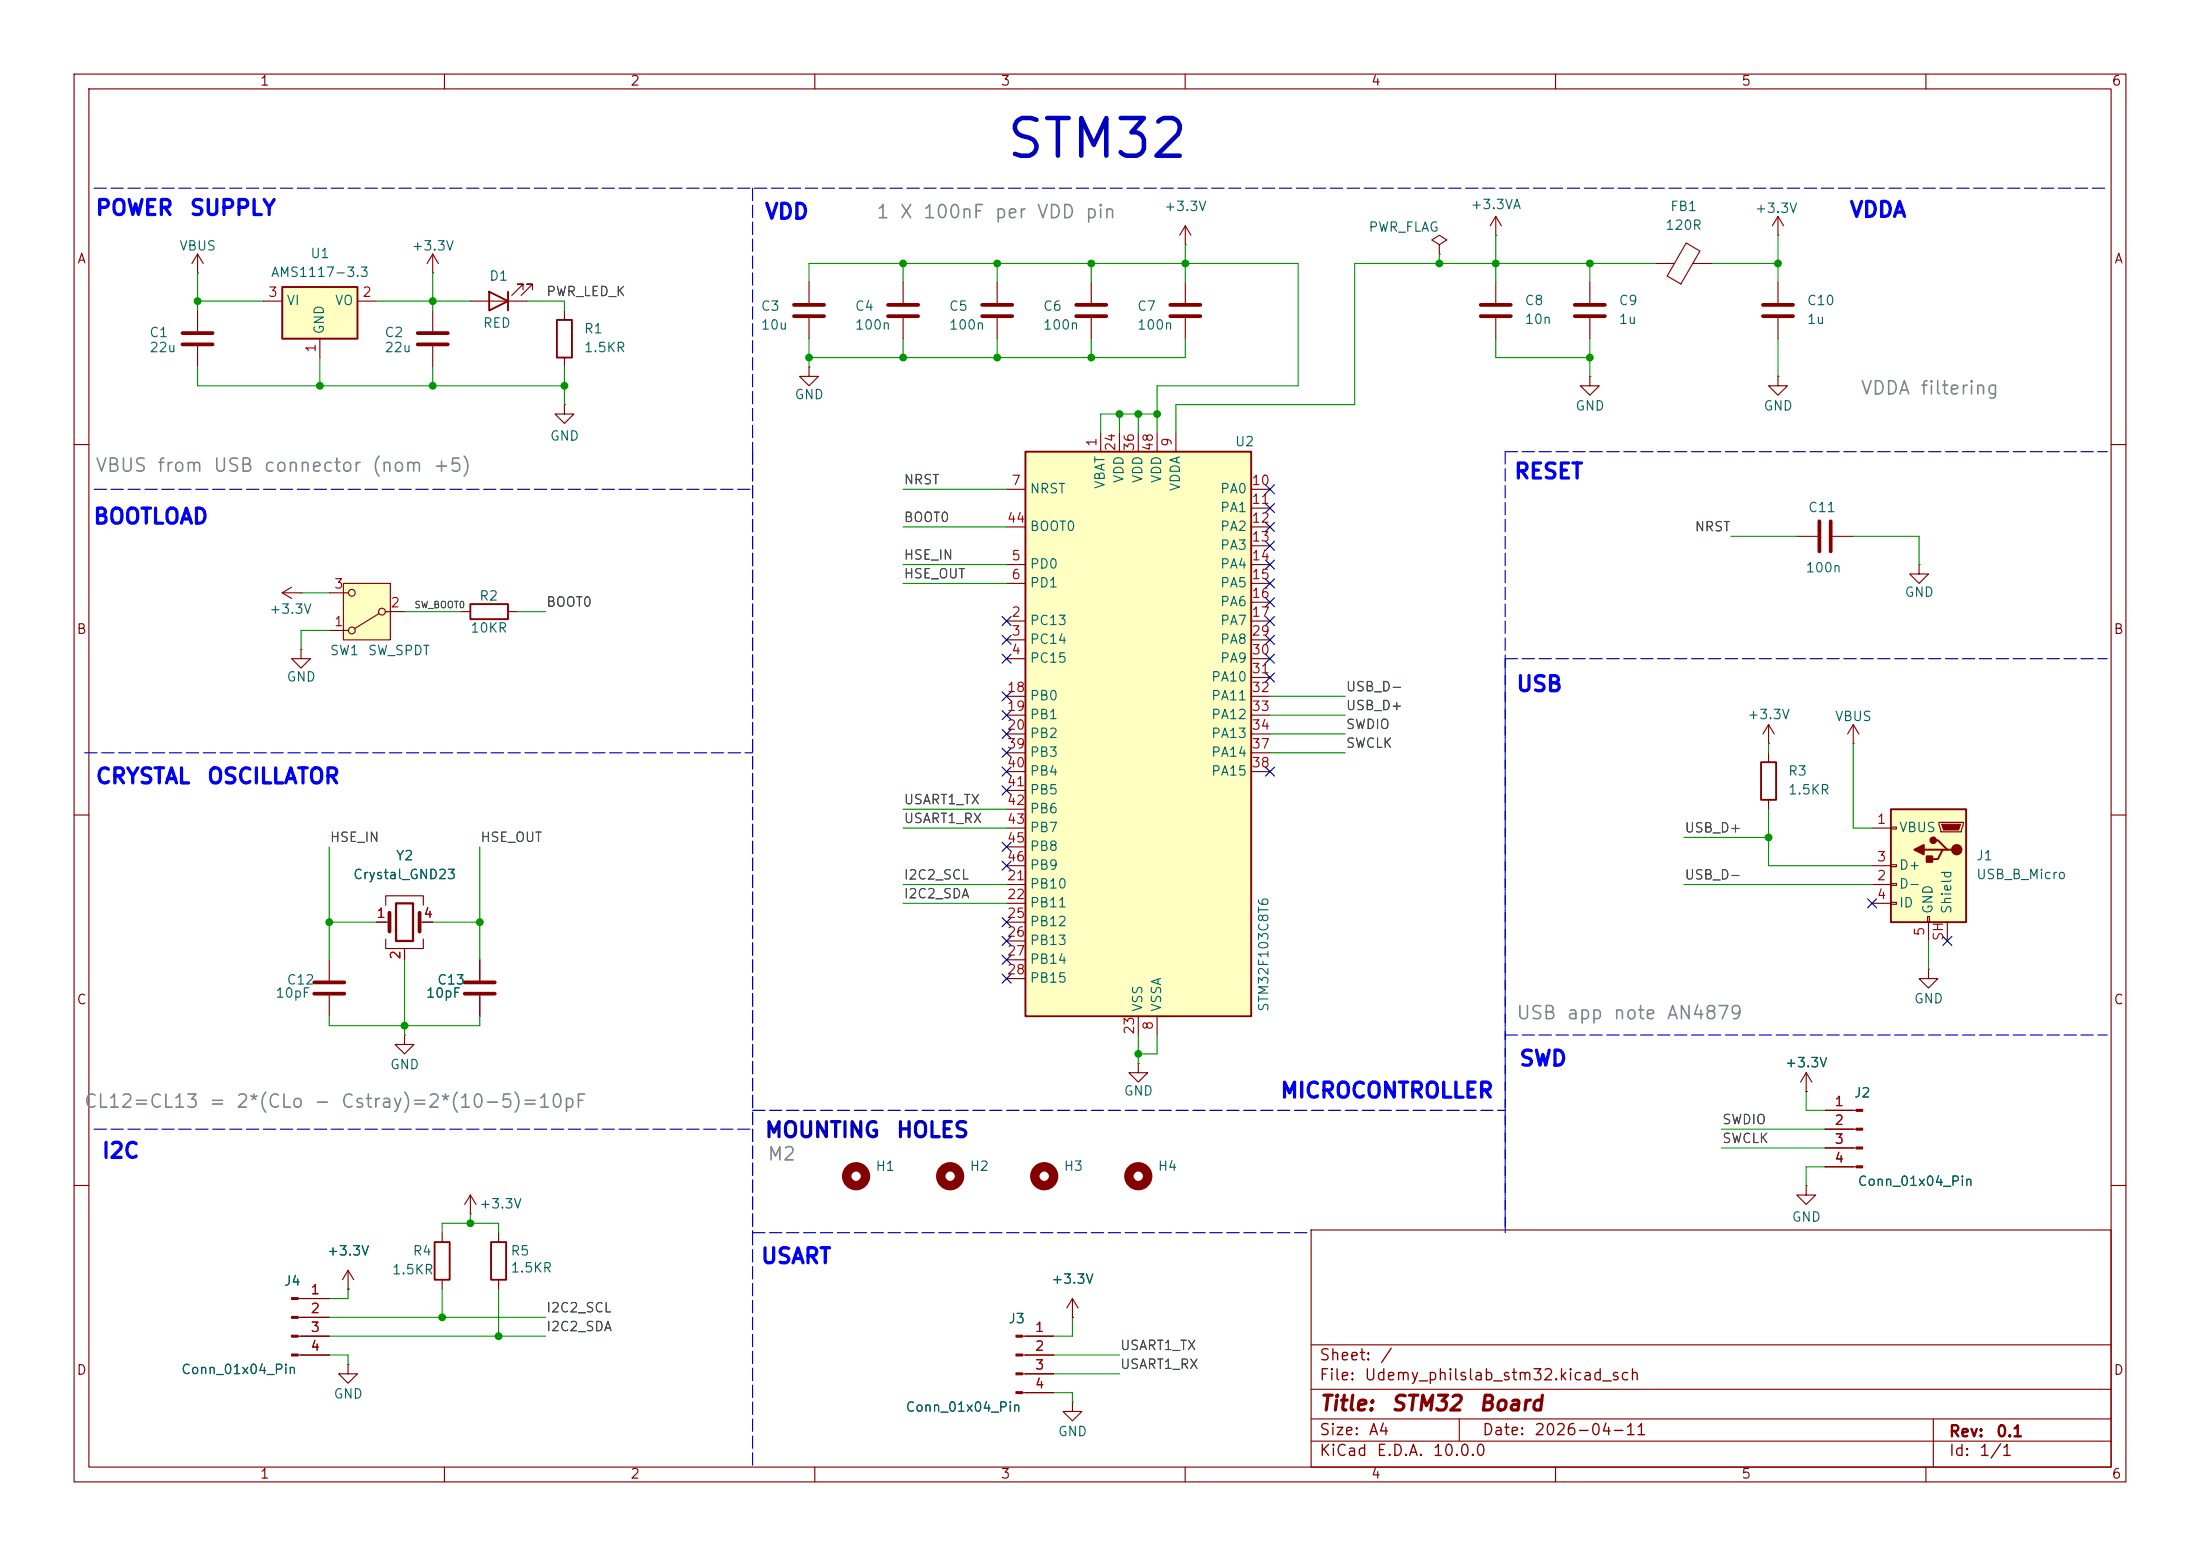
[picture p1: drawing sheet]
<svg xmlns="http://www.w3.org/2000/svg" width="297mm" height="210mm" viewBox="0 0 297 210" stroke-linecap="round" stroke-linejoin="round" font-family="sans-serif">
<g fill="none" stroke="#840000" stroke-width=".15">
<path d="M10 10h277v190h-277zM12 12h273v186h-273zM60 10v2M110 10v2M160 10v2M210 10v2M260 10v2M214.6 38.1v2.8M58.4 41.9v2.8M58.4 46.7v2.8M214.6 42.9v2.8M10 60h2"/>
<path d="M285 60h2M62.2 82.6h1.3M68.6 82.6h1.2M238.8 97.8l-.8 1.3M238.8 97.8l.7 1.3M238.8 97.8v2.5M10 110h2M238.8 100.3h.1M285 110h2M10 160h2M63.5 163.8h.1M63.5 161.3l-.8 1.3"/>
<path d="M63.5 161.3l.8 1.3M63.5 161.3v2.5M177 166h108v32h-108zM285 160h2M60 198v2M110 198v2M160 198v2M177 194.5h108M177 191.5h108M177 187.5h108M177 181.5h108M197 191.5v3"/>
<path d="M210 198v2M260 198v2M261 191.5v6.5"/>
</g>
<g fill="none" stroke="#840000" stroke-width="1.3">
<circle cx="115.6" cy="158.7" r="1.27"/>
<circle cx="128.3" cy="158.7" r="1.27"/>
</g>
<path d="M56.4 45h4.1M56.4 46.5h4.1M212.6 41.1h4.1M212.6 42.7h4.1" fill="none" stroke="#840000" stroke-width=".51"/>
<path d="M63.5 81.5h5.1v2.1h-5.1z" fill="none" stroke="#840000" stroke-width=".25"/>
<path d="M138.4 61h30.5v76.2h-30.5z" fill="#ffffc2"/>
<path d="M138.4 61h30.5v76.2h-30.5z" fill="none" stroke="#840000" stroke-width=".25"/>
<g fill="none" stroke="#840000" stroke-width=".15">
<path d="M58.4 36.8h.1M58.4 34.3l-.7 1.3M58.4 34.3l.8 1.3M58.4 34.3v2.5M148.6 58.4v2.6M151.1 58.4v2.6M153.7 58.4v2.6M156.2 58.4v2.6M158.7 58.4v2.6M135.9 76.2h2.5M135.9 78.7h2.5M135.9 66h2.5"/>
<path d="M135.9 71.1h2.5M168.9 76.2h2.5M168.9 78.7h2.5M168.9 66h2.5M168.9 68.6h2.5M168.9 71.1h2.5M168.9 73.7h2.5M242.6 72.4h2.8M247.4 72.4h2.8M135.9 83.8h2.5M135.9 86.4h2.5M135.9 88.9h2.5"/>
<path d="M135.9 94h2.5M135.9 96.5h2.5M135.9 99.1h2.5M168.9 83.8h2.5M168.9 86.4h2.5M168.9 88.9h2.5M168.9 81.3h2.5M168.9 94h2.5M168.9 96.5h2.5M168.9 99.1h2.5M168.9 91.4h2.5M135.9 119.4h2.5"/>
<path d="M135.9 101.6h2.5M135.9 104.1h2.5M135.9 106.7h2.5M135.9 109.2h2.5M135.9 111.8h2.5M135.9 114.3h2.5M135.9 116.8h2.5M168.9 101.6h2.5M168.9 104.1h2.5M135.9 121.9h2.5M135.9 124.5h2.5M135.9 127h2.5"/>
<path d="M135.9 129.5h2.5M135.9 132.1h2.5M153.7 137.2v2.5M156.2 137.2v2.5"/>
</g>
<path d="M245.6 70.4v4M247.1 70.4v4" fill="none" stroke="#840000" stroke-width=".51"/>
<path d="M255.3 109.2h10.1v15.3h-10.1z" fill="#ffffc2"/>
<path d="M66 39.4l2.6 1.2-2.6 1.3zM68.6 39.4v2.5M237.7 102.9h2.1v5.1h-2.1zM255.3 109.2h10.1v15.3h-10.1zM259.7 114.7h2.6M261 113.4h.6l1.3 1.3h.6M262.9 114.7h-.6l-.7 1.3h-1.3M58.7 167.6h2v5.1h-2zM66.3 167.6h2v5.1h-2z" fill="none" stroke="#840000" stroke-width=".25"/>
<g fill="none" stroke="#840000" stroke-width=".15">
<path d="M26.7 36.8h.1M26.7 34.3v2.5M26.7 34.3l-.8 1.3M26.7 34.3l.7 1.3M70.6 39.1v-.7h-.8h.8l-1.5 1.5M71.9 39.1v-.7h-.8h.8l-1.5 1.5M147.3 38.1v2.8M160 38.1v2.8M194.3 33l1-.6-1-.6-1 .6 1 .6v1.3M194.3 34.3h.1M201.9 31.8h.1M201.9 29.2l-.7 1.3"/>
<path d="M201.9 29.2l.8 1.3M201.9 29.2v2.6M201.9 38.1v2.8M223.5 35.6h2.6M227.6 32.8l1.9 1.1-2.6 4.4-1.8-1zM228.5 35.6h2.6M240 31.8h.1M240 29.2v2.6M240 38.1v2.8M240 29.2l-.7 1.3M240 29.2l.8 1.3M26.7 41.9v2.8"/>
<path d="M26.7 46.7v2.8M63.5 40.6h7.6M76.2 54.6v1.3h1.3l-1.3 1.3-1.3-1.3h1.3M76.2 54.6h.1M147.3 42.9v2.8M160 42.9v2.8M201.9 42.9v2.8M214.6 50.8v1.3h1.3l-1.3 1.2-1.2-1.2h1.2M214.6 50.8h.1M240 50.8v1.3h1.3l-1.3 1.2-1.2-1.2h1.2M240 50.8h.1M240 42.9v2.8"/>
<path d="M259.1 76.2v1.3h-1.3l1.3 1.2 1.2-1.2h-1.2M259.1 76.2h.1M250.2 97.8l-.8 1.3M250.2 97.8l.8 1.3M250.2 97.8v2.5M238.8 101.6v1.3M238.8 108v1.2M250.2 100.3h.1M252.7 111.8h2.6M252.7 119.4h2.6M252.7 116.8h2.6M255.3 111.6h.7v.3h-.7z"/>
<path d="M255.3 116.7h.7v.3h-.7zM255.3 119.3h.7v.2h-.7zM261.7 111h3.3v.3l-.2 1h-2.8zM54.6 139.7v1.3h1.3l-1.3 1.2-1.3-1.2h1.3M54.6 139.7h.1M64.8 129.5v2.8M64.8 134.4v2.8M252.7 121.9h2.6M255.3 121.8h.7v.2h-.7zM260.2 123.7h.3v.8h-.3zM260.3 130.8v1.3h1.3l-1.3 1.3-1.2-1.3h1.2M260.3 130.8h.1"/>
<path d="M260.3 124.5v2.5M262.9 124.5v2.5M153.7 143.5v1.3h1.2l-1.2 1.3-1.3-1.3h1.3M153.7 143.5h.1M243.8 147.3h.1M243.8 144.8l-.7 1.3M243.8 144.8l.8 1.3M243.8 144.8v2.5M246.4 149.9h4.2M246.4 152.4h4.2M246.4 154.9h4.2M246.4 157.5h4.2"/>
<path d="M40.2 175.3h4.2M40.2 177.8h4.2M47 174h.1M47 171.5l-.8 1.2M47 171.5l.8 1.2M47 171.5v2.5M59.7 166.4v1.2M59.7 172.7v1.3M67.3 166.4v1.2M67.3 172.7v1.3M243.8 160v1.3h1.3l-1.3 1.3-1.2-1.3h1.2M243.8 160h.1"/>
<path d="M40.2 180.3h4.2M40.2 182.9h4.2M47 184.2v1.2h1.3l-1.3 1.3-1.3-1.3h1.3M47 184.2h.1"/>
</g>
<g fill="#840000" stroke="#840000" stroke-width=".15">
<path d="M262.1 111.3h2.6l-.3 .7h-2z"/>
<path d="M39.4 175.1h.8v.3h-.8z"/>
<path d="M39.4 177.7h.8v.2h-.8z"/>
<path d="M39.4 180.2h.8v.3h-.8z"/>
<path d="M39.4 182.8h.8v.2h-.8z"/>
<path d="M250.6 149.7h.9v.3h-.9z"/>
<path d="M250.6 152.3h.9v.2h-.9z"/>
<path d="M250.6 154.8h.9v.3h-.9z"/>
<path d="M250.6 157.4h.9v.2h-.9z"/>
</g>
<g fill="#840000" stroke="#840000" stroke-width=".25">
<path d="M260.1 115.6h.8v.7h-.8z"/>
<path d="M258.4 114.7l1.3-.7v1.3z"/>
<circle cx="264.2" cy="114.7" r=".63"/>
<circle cx="261" cy="113.4" r=".38"/>
</g>
<path d="M24.6 45h4.1M24.6 46.5h4.1M145.3 41.1h4.1M145.3 42.7h4.1M158 41.1h4.1M158 42.7h4.1M199.9 41.1h4.1M199.9 42.7h4.1M238 41.1h4.1M238 42.7h4.1M62.7 132.6h4.1M62.7 134.1h4.1" fill="none" stroke="#840000" stroke-width=".51"/>
<g fill="none" stroke="#840000" stroke-width="1.3">
<circle cx="141" cy="158.7" r="1.27"/>
<circle cx="153.7" cy="158.7" r="1.27"/>
</g>
<path d="M38.1 38.7h10.2v7h-10.2z" fill="#ffffc2"/>
<path d="M38.1 38.7h10.2v7h-10.2zM75.2 43.2h2v5.1h-2z" fill="none" stroke="#840000" stroke-width=".25"/>
<g fill="none" stroke="#840000" stroke-width=".15">
<path d="M109.2 38.1v2.8M121.9 38.1v2.8M134.6 38.1v2.8M160 33h.1M160 30.5l-.7 1.3M160 30.5l.8 1.3M160 30.5v2.5M35.6 40.6h2.5M43.2 45.7v2.6M48.3 40.6h2.5M76.2 41.9v1.3M76.2 48.3v1.2"/>
<path d="M109.2 49.5v1.3h1.3l-1.3 1.3-1.3-1.3h1.3M109.2 49.5h.1M109.2 42.9v2.8M121.9 42.9v2.8M134.6 42.9v2.8M40.6 87.6v1.3h1.3l-1.3 1.3-1.2-1.3h1.2M40.6 87.6h.1M44.4 129.5v2.8M44.4 134.4v2.8M50.8 124.5h1.8M52.1 122.2v-1.3h5v1.3M52.1 126.7v1.3h5v-1.3"/>
<path d="M54.6 128v1.5M56.6 124.5h1.8M144.8 177.8h.1M144.8 175.3l-.8 1.2M144.8 175.3l.7 1.2M144.8 175.3v2.5M138 180.3h4.2M138 182.9h4.2M138 185.4h4.2M138 188h4.2M144.8 189.2v1.3h1.2l-1.2 1.3-1.3-1.3h1.3M144.8 189.2h.1"/>
</g>
<path d="M107.2 41.1h4.1M107.2 42.7h4.1M119.9 41.1h4.1M119.9 42.7h4.1M132.6 41.1h4.1M132.6 42.7h4.1M42.4 132.6h4.1M42.4 134.1h4.1M52.6 123.2v2.5M56.6 123.2v2.5" fill="none" stroke="#840000" stroke-width=".51"/>
<g fill="#840000" stroke="#840000" stroke-width=".15">
<path d="M137.2 180.2h.8v.3h-.8z"/>
<path d="M137.2 182.8h.8v.2h-.8z"/>
<path d="M137.2 185.3h.8v.2h-.8z"/>
<path d="M137.2 187.8h.8v.3h-.8z"/>
</g>
<path d="M53.5 121.9h2.3v5.1h-2.3z" fill="none" stroke="#840000" stroke-width=".3"/>
<path d="M46.4 78.7h6.3v7.7h-6.3z" fill="#ffffc2"/>
<g fill="none" stroke="#840000" stroke-width=".15">
<path d="M39.4 79.2l-1.3 .8M46.4 78.7h6.3v7.7h-6.3zM38.1 80h2.5M38.1 80l1.3 .8M40.6 80h.1M44.4 85.1h2.6M44.4 80h2.6M51.2 82.8l-3.3 2M52.1 82.6h2.5M50.8 124.5h1.3M54.6 128.3v1.2M57.1 124.5h1.3"/>
<path d="M64.8 129.5v2.8M64.8 134.4v2.8M243.8 147.3h.1M246.4 149.9h3.8M246.4 152.4h3.8M246.4 154.9h3.8M246.4 157.5h3.8M40.6 175.3h3.8M40.6 177.8h3.8M47 174h.1M144.8 177.8h.1M40.6 180.3h3.8"/>
<path d="M40.6 182.9h3.8M138.4 180.3h3.8M138.4 182.9h3.8M138.4 185.4h3.8M138.4 188h3.8"/>
<circle cx="47.5" cy="85.1" r=".46"/>
<circle cx="47.5" cy="80" r=".46"/>
<circle cx="51.6" cy="82.6" r=".46"/>
</g>
<g fill="none" stroke="#0000c2" stroke-width=".15" stroke-dasharray="1.7 .6">
<path d="M12.7 25.4h271.8M101.6 25.4v35.6M12.7 66h88.9M101.6 61v105.4M203.2 61h81.3M203.2 61v105.4M203.2 88.9v77.5M203.2 88.9h81.3M11.4 101.6h90.2M203.2 139.7h81.3M12.7 152.4h88.9M101.6 149.9h101.6"/>
<path d="M101.6 166.4v31.7M101.6 166.4h74.9"/>
</g>
<g fill="none" stroke="#009600" stroke-width=".15">
<path d="M26.7 36.8v5.1M58.4 36.8v5.1M109.2 38.1v-2.5h66.1v16.5h-19.1v6.3M121.9 35.6v2.5M134.6 35.6v2.5M147.3 35.6v2.5M160 33v5.1M194.3 34.3v1.3M201.9 31.8v6.3M214.6 35.6v2.5M223.5 35.6h-40.6v19h-24.2v3.8M231.1 35.6h8.9"/>
<path d="M240 31.8v6.3M26.7 49.5v2.6h49.5M26.7 40.6h8.9M43.2 48.3v3.8M50.8 40.6h12.7M58.4 49.5v2.6M71.1 40.6h5.1v1.3M76.2 49.5v5.1M109.2 45.7v3.8M121.9 45.7v2.6M134.6 45.7v2.6M147.3 45.7v2.6"/>
<path d="M151.1 55.9v2.5M153.7 55.9v2.5M156.2 55.9h-7.6v2.5M160 45.7v2.6h-50.8M201.9 45.7v2.6h12.7M214.6 45.7v5.1M240 45.7v5.1M121.9 78.7h14M121.9 76.2h14M121.9 66h14M121.9 71.1h14M233.7 72.4h8.9"/>
<path d="M250.2 72.4h8.9v3.8M40.6 80h3.8M44.4 85.1h-3.8v2.5M54.6 82.6h7.6M69.8 82.6h3.9M171.4 94h10.2M171.4 96.5h10.2M171.4 99.1h10.2M44.4 114.3v15.2M64.8 114.3v15.2M121.9 109.2h14M121.9 111.8h14"/>
<path d="M121.9 119.4h14M171.4 101.6h10.2M227.3 119.4h25.4M227.3 113h11.5M238.8 100.3v1.3M238.8 109.2v7.6h13.9M250.2 100.3v11.5h2.5M44.4 137.2v1.2h20.4v-1.2M44.4 124.5h6.4M54.6 129.5v10.2M58.4 124.5h6.4M121.9 121.9h14"/>
<path d="M153.7 139.7v3.8M156.2 139.7v2.5h-2.5M260.3 127v3.8M232.4 152.4h14M232.4 154.9h14M243.8 147.3v2.6h2.6M246.4 157.5h-2.6v2.5M44.4 177.8h29.3M47 174v1.3h-2.6M59.7 166.4v-1.3h7.6v1.3M59.7 174v3.8M63.5 163.8v1.3"/>
<path d="M67.3 174v6.3M144.8 177.8v2.5h-2.6M44.4 180.3h29.3M44.4 182.9h2.6v1.3M142.2 182.9h8.9M142.2 188h2.6v1.2M142.2 185.4h8.9"/>
</g>
<g fill="none" stroke="#000084" stroke-width=".15">
<path d="M170.8 75.6l1.3 1.2M170.8 70.5l1.3 1.2M170.8 78.1l1.3 1.2M170.8 73.1l1.3 1.2M170.8 65.4l1.3 1.2M170.8 68l1.3 1.2M172.1 78.1l-1.3 1.2M172.1 65.4l-1.3 1.2M172.1 68l-1.3 1.2M172.1 75.6l-1.3 1.2M172.1 70.5l-1.3 1.2M172.1 73.1l-1.3 1.2"/>
<path d="M135.3 95.9l1.2 1.2M135.3 98.5l1.2 1.2M135.3 93.4l1.2 1.2M135.3 83.2l1.2 1.2M135.3 85.8l1.2 1.2M135.3 88.3l1.2 1.2M136.5 95.9l-1.2 1.2M136.5 98.5l-1.2 1.2M136.5 93.4l-1.2 1.2M136.5 83.2l-1.2 1.2M136.5 85.8l-1.2 1.2M136.5 88.3l-1.2 1.2"/>
<path d="M170.8 90.8l1.3 1.2M170.8 85.8l1.3 1.2M170.8 88.3l1.3 1.2M170.8 80.7l1.3 1.2M170.8 83.2l1.3 1.2M172.1 90.8l-1.3 1.2M172.1 88.3l-1.3 1.2M172.1 80.7l-1.3 1.2M172.1 85.8l-1.3 1.2M172.1 83.2l-1.3 1.2M135.3 113.7l1.2 1.2M135.3 101l1.2 1.2"/>
<path d="M135.3 103.5l1.2 1.2M135.3 116.2l1.2 1.2M135.3 106.1l1.2 1.2M136.5 113.7l-1.2 1.2M136.5 101l-1.2 1.2M136.5 103.5l-1.2 1.2M136.5 116.2l-1.2 1.2M136.5 106.1l-1.2 1.2M170.8 103.5l1.3 1.2M172.1 103.5l-1.3 1.2M135.3 126.4l1.2 1.2M135.3 123.9l1.2 1.2"/>
<path d="M135.3 128.9l1.2 1.2M135.3 131.5l1.2 1.2M136.5 126.4l-1.2 1.2M136.5 123.9l-1.2 1.2M136.5 128.9l-1.2 1.2M136.5 131.5l-1.2 1.2M252.1 121.3l1.2 1.2M253.3 121.3l-1.2 1.2M262.3 126.4l1.2 1.2M263.5 126.4l-1.2 1.2"/>
</g>
<g fill="#009600" stroke="#009600" stroke-width=".14">
<circle cx="156.2" cy="55.9" r=".46"/>
<circle cx="151.1" cy="55.9" r=".46"/>
<circle cx="238.8" cy="113" r=".46"/>
<circle cx="160" cy="35.6" r=".46"/>
<circle cx="147.3" cy="35.6" r=".46"/>
<circle cx="214.6" cy="48.3" r=".46"/>
<circle cx="194.3" cy="35.6" r=".46"/>
<circle cx="201.9" cy="35.6" r=".46"/>
<circle cx="214.6" cy="35.6" r=".46"/>
<circle cx="147.3" cy="48.3" r=".46"/>
<circle cx="153.7" cy="55.9" r=".46"/>
<circle cx="240" cy="35.6" r=".46"/>
<circle cx="153.7" cy="142.2" r=".46"/>
<circle cx="26.7" cy="40.6" r=".46"/>
<circle cx="58.4" cy="40.6" r=".46"/>
<circle cx="43.2" cy="52.1" r=".46"/>
<circle cx="54.6" cy="138.4" r=".46"/>
<circle cx="63.5" cy="165.1" r=".46"/>
<circle cx="44.4" cy="124.5" r=".46"/>
<circle cx="59.7" cy="177.8" r=".46"/>
<circle cx="64.8" cy="124.5" r=".46"/>
<circle cx="67.3" cy="180.3" r=".46"/>
<circle cx="109.2" cy="48.3" r=".46"/>
<circle cx="134.6" cy="48.3" r=".46"/>
<circle cx="121.9" cy="48.3" r=".46"/>
<circle cx="121.9" cy="35.6" r=".46"/>
<circle cx="134.6" cy="35.6" r=".46"/>
<circle cx="76.2" cy="52.1" r=".46"/>
<circle cx="58.4" cy="52.1" r=".46"/>
</g>
<text font-size="5.1" fill="#0000c2" x="135.5" y="22.5">STM32</text>
<g font-size="2" fill="#00f">
<text x="12.8" y="29.6">POWER</text>
<text x="25.5" y="29.6">SUPPLY</text>
<text x="249.6" y="29.8">VDDA</text>
<text x="103.1" y="30.1">VDD</text>
<text x="204.3" y="65.1">RESET</text>
<text x="12.5" y="71.2">BOOTLOAD</text>
<text x="204.6" y="93.8">USB</text>
<text x="12.8" y="106.3">CRYSTAL</text>
<text x="27.8" y="106.3">OSCILLATOR</text>
<text x="172.7" y="148.7">MICROCONTROLLER</text>
<text x="205" y="144.4">SWD</text>
<text x="13.6" y="156.8">I2C</text>
<text x="102.6" y="171">USART</text>
</g>
<g font-size="2" fill="#0000c2">
<text x="103.1" y="154">MOUNTING</text>
<text x="120.9" y="154">HOLES</text>
</g>
<g font-size="2" fill="#840000">
<text x="178" y="190.9">Title:</text>
<text x="187.7" y="190.9">STM32</text>
<text x="199.5" y="190.9">Board</text>
</g>
<g font-size="1.8" fill="#848484">
<text x="118.2" y="29.9">1</text>
<text x="121.3" y="29.9">X</text>
<text x="124.5" y="29.9">100nF</text>
<text x="134.2" y="29.9">per</text>
<text x="139.8" y="29.9">VDD</text>
<text x="146.4" y="29.9">pin</text>
<text x="251.1" y="53.7">VDDA</text>
<text x="259.1" y="53.7">filtering</text>
<text x="12.8" y="64.1">VBUS</text>
<text x="21.1" y="64.1">from</text>
<text x="28.7" y="64.1">USB</text>
<text x="35.5" y="64.1">connector</text>
<text x="50.1" y="64.1">(nom</text>
<text x="58.3" y="64.1">+5)</text>
<text x="204.6" y="138">USB</text>
<text x="211.4" y="138">app</text>
<text x="217.7" y="138">note</text>
<text x="224.9" y="138">AN4879</text>
<text x="11.2" y="150">CL12=CL13</text>
<text x="28.1" y="150">=</text>
<text x="31.7" y="150">2*(CLo</text>
<text x="42.2" y="150">-</text>
<text x="45.9" y="150">Cstray)=2*(10-5)=10pF</text>
<text x="103.5" y="157.1">M2</text>
</g>
<g font-size="1.5" fill="#840000">
<text x="178" y="184">Sheet:</text>
<text x="186.2" y="184">/</text>
<text x="178" y="186.7">File:</text>
<text x="184.1" y="186.7">Udemy_philslab_stm32.kicad_sch</text>
<text x="178" y="196.9">KiCad</text>
<text x="178" y="194.1">Size:</text>
<text x="184.7" y="194.1">A4</text>
<text x="185.7" y="196.9">E.D.A.</text>
<text x="193.3" y="196.9">10.0.0</text>
<text x="200" y="194.1">Date:</text>
<text x="207" y="194.1">2026-04-11</text>
<text x="263" y="194.3">Rev:</text>
<text x="263" y="196.9">Id:</text>
<text x="267.1" y="196.9">1/1</text>
<text x="269.4" y="194.3">0.1</text>
</g>
<g font-size="1.3" fill="#840000">
<text x="35" y="11.9">1</text>
<text x="85" y="11.9">2</text>
<text x="135" y="11.9">3</text>
<text x="185" y="11.9">4</text>
<text x="235" y="11.9">5</text>
<text x="285" y="11.9">6</text>
<text x="10.3" y="35.9">A</text>
<text x="285.3" y="35.9">A</text>
<text x="10.3" y="85.9">B</text>
<text x="285.3" y="85.9">B</text>
<text x="10.3" y="135.9">C</text>
<text x="285.3" y="135.9">C</text>
<text x="10.3" y="185.9">D</text>
<text x="285.3" y="185.9">D</text>
<text x="35" y="199.9">1</text>
<text x="85" y="199.9">2</text>
<text x="135" y="199.9">3</text>
<text x="185" y="199.9">4</text>
<text x="235" y="199.9">5</text>
<text x="285" y="199.9">6</text>
</g>
<g font-size="1.3" fill="#006464">
<text x="157.1" y="28.8">+3.3V</text>
<text x="198.4" y="28.5">+3.3VA</text>
<text x="225.4" y="28.8">FB1</text>
<text x="236.8" y="29.1">+3.3V</text>
<text x="24.1" y="34.1">VBUS</text>
<text x="41.8" y="35.2">U1</text>
<text x="55.5" y="34.1">+3.3V</text>
<text x="184.7" y="31.6">PWR_FLAG</text>
<text x="224.7" y="31.3">120R</text>
<text x="36.5" y="37.7">AMS1117-3.3</text>
<text x="38.6" y="41.5">VI</text>
<text x="45.1" y="41.5">VO</text>
<text x="66" y="38.2">D1</text>
<text x="205.7" y="41.5">C8</text>
<text x="218.4" y="41.5">C9</text>
<text x="243.8" y="41.5">C10</text>
<text x="20.1" y="45.8">C1</text>
<text x="20.1" y="47.9">22u</text>
<text x="44" y="45.2" transform="rotate(-90 44 45.2)">GND</text>
<text x="51.8" y="45.8">C2</text>
<text x="51.8" y="47.9">22u</text>
<text x="65.1" y="44.6">RED</text>
<text x="78.7" y="45.3">R1</text>
<text x="78.7" y="47.9">1.5KR</text>
<text x="102.6" y="42.3">C3</text>
<text x="102.6" y="44.8">10u</text>
<text x="115.3" y="42.3">C4</text>
<text x="115.3" y="44.8">100n</text>
<text x="128" y="42.3">C5</text>
<text x="128" y="44.8">100n</text>
<text x="140.7" y="42.3">C6</text>
<text x="140.7" y="44.8">100n</text>
<text x="153.4" y="42.3">C7</text>
<text x="153.4" y="44.8">100n</text>
<text x="205.7" y="44">10n</text>
<text x="218.4" y="44">1u</text>
<text x="243.8" y="44">1u</text>
<text x="74.2" y="59.8">GND</text>
<text x="107.2" y="54.2">GND</text>
<text x="212.6" y="55.7">GND</text>
<text x="238" y="55.7">GND</text>
<text x="152" y="65.3" transform="rotate(-90 152 65.3)">VDD</text>
<text x="154.5" y="65.3" transform="rotate(-90 154.5 65.3)">VDD</text>
<text x="157.1" y="65.3" transform="rotate(-90 157.1 65.3)">VDD</text>
<text x="166.6" y="60.6">U2</text>
<text x="138.9" y="66.9">NRST</text>
<text x="138.9" y="72">BOOT0</text>
<text x="149.5" y="66.1" transform="rotate(-90 149.5 66.1)">VBAT</text>
<text x="159.6" y="66.4" transform="rotate(-90 159.6 66.4)">VDDA</text>
<text x="164.6" y="66.9">PA0</text>
<text x="164.6" y="69.4">PA1</text>
<text x="164.6" y="72">PA2</text>
<text x="244" y="69.4">C11</text>
<text x="138.9" y="77.1">PD0</text>
<text x="164.6" y="74.5">PA3</text>
<text x="164.6" y="77.1">PA4</text>
<text x="243.7" y="77.6">100n</text>
<text x="36.3" y="83.2">+3.3V</text>
<text x="64.6" y="81.4">R2</text>
<text x="138.9" y="79.6">PD1</text>
<text x="164.6" y="79.6">PA5</text>
<text x="164.6" y="82.1">PA6</text>
<text x="257" y="80.9">GND</text>
<text x="44.4" y="88.7">SW1</text>
<text x="49.6" y="88.7">SW_SPDT</text>
<text x="63.4" y="85.7">10KR</text>
<text x="138.9" y="84.7">PC13</text>
<text x="138.9" y="87.2">PC14</text>
<text x="138.9" y="89.8">PC15</text>
<text x="164.6" y="84.7">PA7</text>
<text x="164.6" y="87.2">PA8</text>
<text x="164.6" y="89.8">PA9</text>
<text x="38.6" y="92.3">GND</text>
<text x="138.9" y="94.8">PB0</text>
<text x="163.4" y="92.3">PA10</text>
<text x="163.4" y="94.8">PA11</text>
<text x="138.9" y="97.4">PB1</text>
<text x="138.9" y="99.9">PB2</text>
<text x="163.4" y="97.4">PA12</text>
<text x="163.4" y="99.9">PA13</text>
<text x="235.8" y="97.4">+3.3V</text>
<text x="247.6" y="97.6">VBUS</text>
<text x="138.9" y="102.5">PB3</text>
<text x="138.9" y="105">PB4</text>
<text x="138.9" y="107.5">PB5</text>
<text x="163.4" y="102.5">PA14</text>
<text x="163.4" y="105">PA15</text>
<text x="241.3" y="105">R3</text>
<text x="241.3" y="107.5">1.5KR</text>
<text x="138.9" y="110.1">PB6</text>
<text x="138.9" y="112.6">PB7</text>
<text x="256.3" y="112.6">VBUS</text>
<text x="47.6" y="119">Crystal_GND23</text>
<text x="53.4" y="116.4">Y2</text>
<text x="138.9" y="115.2">PB8</text>
<text x="138.9" y="117.7">PB9</text>
<text x="256.3" y="117.7">D+</text>
<text x="266.7" y="116.4">J1</text>
<text x="266.7" y="119">USB_B_Micro</text>
<text x="138.9" y="120.2">PB10</text>
<text x="138.9" y="122.8">PB11</text>
<text x="138.9" y="125.3">PB12</text>
<text x="256.3" y="120.2">D-</text>
<text x="256.3" y="122.8">ID</text>
<text x="261.2" y="123.4" transform="rotate(-90 261.2 123.4)">GND</text>
<text x="263.8" y="123.4" transform="rotate(-90 263.8 123.4)">Shield</text>
<text x="138.9" y="127.9">PB13</text>
<text x="138.9" y="130.4">PB14</text>
<text x="37.1" y="135">10pF</text>
<text x="38.6" y="133.2">C12</text>
<text x="57.4" y="135">10pF</text>
<text x="58.9" y="133.2">C13</text>
<text x="138.9" y="132.9">PB15</text>
<text x="154.5" y="136.7" transform="rotate(-90 154.5 136.7)">VSS</text>
<text x="157.1" y="136.7" transform="rotate(-90 157.1 136.7)">VSSA</text>
<text x="171.6" y="136.6" transform="rotate(-90 171.6 136.6)">STM32F103C8T6</text>
<text x="258.3" y="135.7">GND</text>
<text x="52.6" y="144.6">GND</text>
<text x="151.6" y="148.2">GND</text>
<text x="240.9" y="144.4">+3.3V</text>
<text x="250.2" y="148.4">J2</text>
<text x="118.1" y="158.3">H1</text>
<text x="130.8" y="158.3">H2</text>
<text x="143.5" y="158.3">H3</text>
<text x="156.2" y="158.3">H4</text>
<text x="250.7" y="160.4">Conn_01x04_Pin</text>
<text x="64.6" y="163.4">+3.3V</text>
<text x="241.8" y="165.2">GND</text>
<text x="38.2" y="173.8">J4</text>
<text x="44" y="169.8">+3.3V</text>
<text x="52.8" y="172.3">1.5KR</text>
<text x="55.6" y="169.8">R4</text>
<text x="68.8" y="169.8">R5</text>
<text x="68.8" y="172.1">1.5KR</text>
<text x="141.8" y="173.6">+3.3V</text>
<text x="136" y="178.9">J3</text>
<text x="24.4" y="185.8">Conn_01x04_Pin</text>
<text x="45" y="189.1">GND</text>
<text x="122.2" y="190.9">Conn_01x04_Pin</text>
<text x="142.7" y="194.2">GND</text>
</g>
<g font-size="1.3" fill="#a90000">
<text x="36.1" y="40.4">3</text>
<text x="48.8" y="40.4">2</text>
<text x="42.9" y="47.7" transform="rotate(-90 42.9 47.7)">1</text>
<text x="136.5" y="65.8">7</text>
<text x="148.3" y="60.4" transform="rotate(-90 148.3 60.4)">1</text>
<text x="150.9" y="61" transform="rotate(-90 150.9 61)">24</text>
<text x="153.4" y="61" transform="rotate(-90 153.4 61)">36</text>
<text x="156" y="61" transform="rotate(-90 156 61)">48</text>
<text x="158.5" y="60.4" transform="rotate(-90 158.5 60.4)">9</text>
<text x="168.9" y="65.8">10</text>
<text x="135.8" y="70.9">44</text>
<text x="168.9" y="68.3">11</text>
<text x="168.9" y="70.9">12</text>
<text x="136.5" y="75.9">5</text>
<text x="168.9" y="73.4">13</text>
<text x="168.9" y="75.9">14</text>
<text x="45" y="79.8">3</text>
<text x="52.6" y="82.3">2</text>
<text x="136.5" y="83.6">2</text>
<text x="136.5" y="78.5">6</text>
<text x="168.9" y="78.5">15</text>
<text x="168.9" y="81">16</text>
<text x="168.9" y="83.6">17</text>
<text x="45" y="84.8">1</text>
<text x="136.5" y="86.1">3</text>
<text x="136.5" y="88.6">4</text>
<text x="168.9" y="86.1">29</text>
<text x="168.9" y="88.6">30</text>
<text x="135.8" y="93.7">18</text>
<text x="168.9" y="91.2">31</text>
<text x="168.9" y="93.7">32</text>
<text x="135.8" y="96.3">19</text>
<text x="135.8" y="98.8">20</text>
<text x="135.8" y="101.3">39</text>
<text x="168.9" y="96.3">33</text>
<text x="168.9" y="98.8">34</text>
<text x="168.9" y="101.3">37</text>
<text x="135.8" y="103.9">40</text>
<text x="135.8" y="106.4">41</text>
<text x="168.9" y="103.9">38</text>
<text x="135.8" y="109">42</text>
<text x="135.8" y="111.5">43</text>
<text x="253.3" y="111.5">1</text>
<text x="135.8" y="119.1">21</text>
<text x="135.8" y="114">45</text>
<text x="135.8" y="116.6">46</text>
<text x="253.3" y="119.1">2</text>
<text x="253.3" y="116.6">3</text>
<text x="50.7" y="124.2">1</text>
<text x="57.1" y="124.2">4</text>
<text x="135.8" y="121.7">22</text>
<text x="135.8" y="124.2">25</text>
<text x="253.3" y="121.7">4</text>
<text x="54.4" y="129.6" transform="rotate(-90 54.4 129.6)">2</text>
<text x="135.8" y="126.7">26</text>
<text x="135.8" y="129.3">27</text>
<text x="135.8" y="131.8">28</text>
<text x="260.1" y="126.4" transform="rotate(-90 260.1 126.4)">5</text>
<text x="262.6" y="127.1" transform="rotate(-90 262.6 127.1)">SH</text>
<text x="153.4" y="139.7" transform="rotate(-90 153.4 139.7)">23</text>
<text x="156" y="139.1" transform="rotate(-90 156 139.1)">8</text>
<text x="247.6" y="149.6">1</text>
<text x="247.6" y="152.1">2</text>
<text x="247.6" y="154.7">3</text>
<text x="247.6" y="157.2">4</text>
<text x="41.8" y="175">1</text>
<text x="41.8" y="177.5">2</text>
<text x="41.8" y="180.1">3</text>
<text x="41.8" y="182.6">4</text>
<text x="139.6" y="180.1">1</text>
<text x="139.6" y="182.6">2</text>
<text x="139.6" y="185.2">3</text>
<text x="139.6" y="187.7">4</text>
</g>
<g font-size="1.3" fill="#0f0f0f">
<text x="73.7" y="40.3">PWR_LED_K</text>
<text x="121.9" y="65.7">NRST</text>
<text x="121.9" y="70.8">BOOT0</text>
<text x="121.9" y="75.9">HSE_IN</text>
<text x="228.7" y="72">NRST</text>
<text x="73.7" y="82.2">BOOT0</text>
<text x="121.9" y="78.4">HSE_OUT</text>
<text x="181.6" y="93.6">USB_D-</text>
<text x="181.6" y="98.7">SWDIO</text>
<text x="181.6" y="96.2">USB_D+</text>
<text x="181.6" y="101.3">SWCLK</text>
<text x="44.4" y="114">HSE_IN</text>
<text x="64.8" y="114">HSE_OUT</text>
<text x="121.9" y="108.9">USART1_TX</text>
<text x="121.9" y="111.4">USART1_RX</text>
<text x="227.3" y="112.7">USB_D+</text>
<text x="121.9" y="119">I2C2_SCL</text>
<text x="227.3" y="119">USB_D-</text>
<text x="121.9" y="121.6">I2C2_SDA</text>
<text x="232.4" y="154.6">SWCLK</text>
<text x="232.4" y="152.1">SWDIO</text>
<text x="73.7" y="177.5">I2C2_SCL</text>
<text x="73.7" y="180">I2C2_SDA</text>
<text x="151.1" y="182.5">USART1_TX</text>
<text x="151.1" y="185.1">USART1_RX</text>
</g>
<text font-size=".9" fill="#0f0f0f" x="55.9" y="82.3">SW_BOOT0</text>
</svg>
